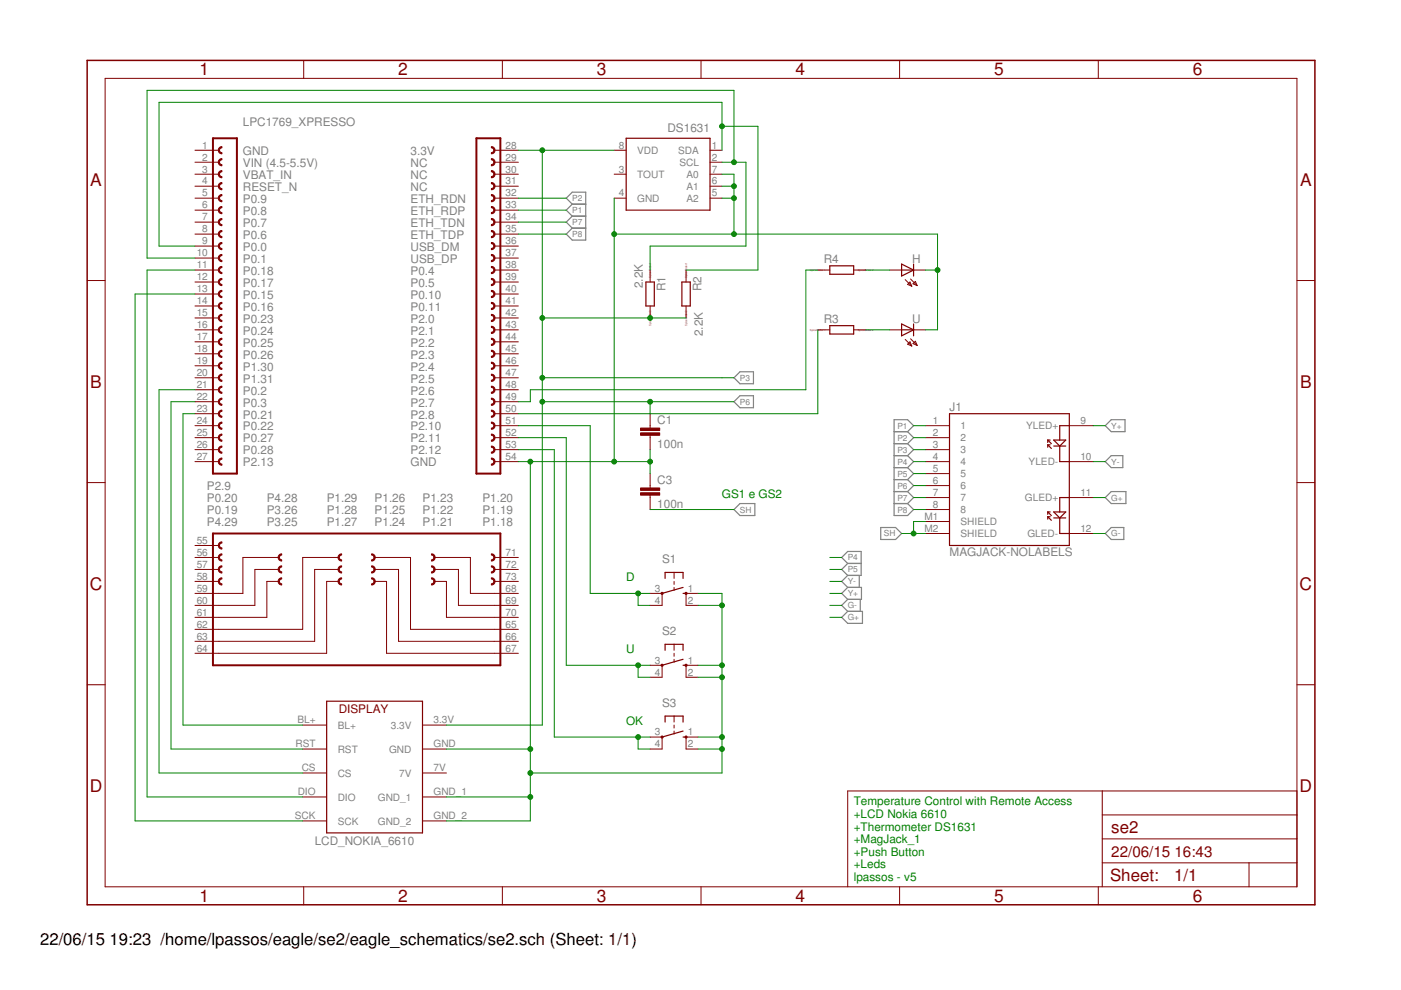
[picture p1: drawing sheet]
<svg xmlns="http://www.w3.org/2000/svg" width="297mm" height="210mm" viewBox="0 0 297 210" stroke-linecap="round" stroke-linejoin="round" font-family="sans-serif">
<g fill="none" stroke="#808080" stroke-width=".25">
<path d="M121.3 43.3l-1.2 1.3 1.2 1.2M121.3 43.3h2.9M121.3 45.8h2.9M121.3 43.3l-1.2-1.3 1.2-1.3h2.9v10.2h-2.9l-1.2-1.3 1.2-1.2M121.3 45.8l-1.2 1.3 1.2 1.3M121.3 48.4h2.9M155.6 80.1l1.3-1.3h2.8v2.6h-2.8zM155.6 85.2l1.3-1.3h2.8v2.5h-2.8zM189.6 91.5h2.8M189.6 94.1h2.8M189.6 96.6h2.8M189.6 99.1h2.8"/>
<path d="M192.4 91.5l1.3-1.2-1.3-1.3h-2.8v20.3h2.8l1.3-1.3-1.3-1.2M192.4 91.5l1.3 1.3-1.3 1.3M192.4 94.1l1.3 1.2-1.3 1.3M192.4 96.6l1.3 1.3-1.3 1.2M192.4 99.1l1.3 1.3-1.3 1.3M234.3 90.3l1.3-1.3h2.9v2.5h-2.9zM235.6 96.6h2.5v2.5h-2.5l-1.3-1.2zM156.9 106.8h3.1v2.5h-3.1l-1.3-1.3zM179.7 119.5l-1.2-1.3 1.2-1.3h2.9v5.1h-2.9M179.7 119.5h2.9M179.7 119.5l-1.2 1.2 1.2 1.3M186.7 111.8h3.2l1.3 1.3-1.3 1.3h-3.2z"/>
<path d="M189.6 101.7h2.8M189.6 104.2h2.8M189.6 106.8h2.8M192.4 101.7l1.3 1.3-1.3 1.2M192.4 104.2l1.3 1.3-1.3 1.3M234.3 113.1l1.3-1.3h2.7v2.6h-2.7zM235.6 104.2h3.1v2.6h-3.1l-1.3-1.3zM178.5 130.9l1.2-1.3h3.2v2.6h-3.2zM179.7 122l-1.2 1.3 1.2 1.2M179.7 124.5l-1.2 1.3 1.2 1.3M179.7 124.5h2.9v2.6h-2.9M179.7 127.1l-1.2 1.3 1.2 1.2"/>
<path d="M182.2 122v2.5M182.4 127.1v2.5"/>
</g>
<g fill="none" stroke="#800000" stroke-width=".42">
<path d="M45.1 29.3h5.1v71.1h-5.1zM101 29.3h5.1v71.1h-5.1zM45.1 113.1h61v28h-61z"/>
<circle cx="140.4" cy="125.8" r=".13"/>
<circle cx="145.5" cy="125.8" r=".13"/>
<circle cx="140.4" cy="141.1" r=".13"/>
<circle cx="140.4" cy="156.3" r=".13"/>
<circle cx="145.5" cy="141.1" r=".13"/>
<circle cx="145.5" cy="156.3" r=".13"/>
</g>
<g fill="#800000" stroke="#800000" stroke-width=".21">
<path d="M46.5 74.5l.6-.2v.2a.51 .51 0 0 0-.6 .5 .51 .51 0 0 0 .6 .5v.3a.75 .75 0 0 1-.8-.5 .75 .75 0 0 1 .2-.8z" fill-rule="evenodd"/>
<path d="M46.5 77l.6-.2v.2a.51 .51 0 0 0-.6 .6 .51 .51 0 0 0 .6 .5v.2a.75 .75 0 0 1-.8-.4 .75 .75 0 0 1 .2-.9z" fill-rule="evenodd"/>
<path d="M46.5 79.6l.6-.3v.3a.51 .51 0 0 0-.6 .5 .51 .51 0 0 0 .6 .5v.3a.75 .75 0 0 1-.8-.5 .75 .75 0 0 1 .2-.8z" fill-rule="evenodd"/>
<path d="M46.5 69.4l.6-.2v.2a.51 .51 0 0 0-.6 .5 .51 .51 0 0 0 .6 .5v.3a.75 .75 0 0 1-.8-.5 .75 .75 0 0 1 .2-.8z" fill-rule="evenodd"/>
<path d="M46.5 71.9l.6-.2v.3a.51 .51 0 0 0-.6 .5 .51 .51 0 0 0 .6 .5v.2a.75 .75 0 0 1-.8-.4 .75 .75 0 0 1 .2-.9z" fill-rule="evenodd"/>
<path d="M46.5 61.8l.6-.2v.2a.51 .51 0 0 0-.6 .5 .51 .51 0 0 0 .6 .5v.3a.77 .77 0 0 1-.8-.5 .77 .77 0 0 1 .2-.8z" fill-rule="evenodd"/>
<path d="M46.5 64.3l.6-.2v.3a.51 .51 0 0 0-.6 .5 .51 .51 0 0 0 .6 .5v.2a.77 .77 0 0 1-.8-.4 .77 .77 0 0 1 .2-.9z" fill-rule="evenodd"/>
<path d="M46.5 66.9l.6-.2v.2a.51 .51 0 0 0-.6 .5 .51 .51 0 0 0 .6 .5v.3a.77 .77 0 0 1-.8-.5 .77 .77 0 0 1 .2-.8z" fill-rule="evenodd"/>
<path d="M46.5 56.7l.6-.2v.2a.51 .51 0 0 0-.6 .6 .51 .51 0 0 0 .6 .5v.2a.77 .77 0 0 1-.8-.5 .77 .77 0 0 1 .2-.8z" fill-rule="evenodd"/>
<path d="M46.5 59.2l.6-.2v.3a.51 .51 0 0 0-.6 .5 .51 .51 0 0 0 .6 .5v.3a.77 .77 0 0 1-.8-.5 .77 .77 0 0 1 .2-.9z" fill-rule="evenodd"/>
<path d="M46.5 49.1l.6-.2v.2a.51 .51 0 0 0-.6 .5 .51 .51 0 0 0 .6 .5v.3a.77 .77 0 0 1-.8-.5 .77 .77 0 0 1 .2-.8z" fill-rule="evenodd"/>
<path d="M46.5 51.6l.6-.2v.3a.51 .51 0 0 0-.6 .5 .51 .51 0 0 0 .6 .5v.2a.77 .77 0 0 1-.8-.4 .77 .77 0 0 1 .2-.9z" fill-rule="evenodd"/>
<path d="M46.5 54.2l.6-.2v.2a.51 .51 0 0 0-.6 .5 .51 .51 0 0 0 .6 .5v.3a.77 .77 0 0 1-.8-.5 .77 .77 0 0 1 .2-.8z" fill-rule="evenodd"/>
<path d="M46.5 44l.6-.2v.2a.51 .51 0 0 0-.6 .6 .51 .51 0 0 0 .6 .5v.2a.77 .77 0 0 1-.8-.5 .77 .77 0 0 1 .2-.8z" fill-rule="evenodd"/>
<path d="M46.5 46.5l.6-.2v.3a.51 .51 0 0 0-.6 .5 .51 .51 0 0 0 .6 .5v.3a.77 .77 0 0 1-.8-.5 .77 .77 0 0 1 .2-.9z" fill-rule="evenodd"/>
<path d="M46.5 36.4l.6-.2v.2a.51 .51 0 0 0-.6 .5 .51 .51 0 0 0 .6 .5v.3a.77 .77 0 0 1-.8-.5 .77 .77 0 0 1 .2-.8z" fill-rule="evenodd"/>
<path d="M46.5 38.9l.6-.2v.3a.51 .51 0 0 0-.6 .5 .51 .51 0 0 0 .6 .5v.2a.77 .77 0 0 1-.8-.4 .77 .77 0 0 1 .2-.9z" fill-rule="evenodd"/>
<path d="M46.5 41.5l.6-.2v.2a.51 .51 0 0 0-.6 .5 .51 .51 0 0 0 .6 .5v.3a.77 .77 0 0 1-.8-.5 .77 .77 0 0 1 .2-.8z" fill-rule="evenodd"/>
<path d="M46.5 31.3l.6-.2v.2a.51 .51 0 0 0-.6 .6 .51 .51 0 0 0 .6 .5v.2a.77 .77 0 0 1-.8-.5 .77 .77 0 0 1 .2-.8z" fill-rule="evenodd"/>
<path d="M46.5 33.8l.6-.2v.3a.51 .51 0 0 0-.6 .5 .51 .51 0 0 0 .6 .5v.3a.77 .77 0 0 1-.8-.5 .77 .77 0 0 1 .2-.9z" fill-rule="evenodd"/>
<path d="M46.5 82.1l.6-.2v.2a.51 .51 0 0 0-.6 .5 .51 .51 0 0 0 .6 .5v.3a.75 .75 0 0 1-.8-.5 .75 .75 0 0 1 .2-.8z" fill-rule="evenodd"/>
<path d="M46.5 84.6l.6-.2v.3a.51 .51 0 0 0-.6 .5 .51 .51 0 0 0 .6 .5v.2a.75 .75 0 0 1-.8-.4 .75 .75 0 0 1 .2-.9z" fill-rule="evenodd"/>
<path d="M46.5 87.2l.6-.2v.2a.51 .51 0 0 0-.6 .5 .51 .51 0 0 0 .6 .5v.3a.75 .75 0 0 1-.8-.5 .75 .75 0 0 1 .2-.8z" fill-rule="evenodd"/>
<path d="M46.5 89.7l.6-.2v.2a.51 .51 0 0 0-.6 .6 .51 .51 0 0 0 .6 .5v.2a.76 .76 0 0 1-.8-.4 .76 .76 0 0 1 .2-.9z" fill-rule="evenodd"/>
<path d="M46.5 92.2l.6-.2v.3a.51 .51 0 0 0-.6 .5 .51 .51 0 0 0 .6 .5v.3a.76 .76 0 0 1-.8-.5 .76 .76 0 0 1 .2-.9z" fill-rule="evenodd"/>
<path d="M46.5 94.8l.6-.2v.2a.51 .51 0 0 0-.6 .5 .51 .51 0 0 0 .6 .5v.3a.76 .76 0 0 1-.8-.5 .76 .76 0 0 1 .2-.8z" fill-rule="evenodd"/>
<path d="M46.5 97.3l.6-.2v.3a.51 .51 0 0 0-.6 .5 .51 .51 0 0 0 .6 .5v.2a.76 .76 0 0 1-.8-.4 .76 .76 0 0 1 .2-.9z" fill-rule="evenodd"/>
<path d="M104.2 74.3a.76 .76 0 0 1 .8 .7 .76 .76 0 0 1-.8 .8v-.3a.51 .51 0 0 0 .5-.5 .51 .51 0 0 0-.5-.5z" fill-rule="evenodd"/>
<path d="M104.2 76.8a.76 .76 0 0 1 .8 .8 .76 .76 0 0 1-.8 .7v-.2a.51 .51 0 0 0 .5-.5 .51 .51 0 0 0-.5-.6z" fill-rule="evenodd"/>
<path d="M104.2 79.3a.76 .76 0 0 1 .8 .8 .76 .76 0 0 1-.8 .8v-.3a.51 .51 0 0 0 .5-.5 .51 .51 0 0 0-.5-.5z" fill-rule="evenodd"/>
<path d="M104.2 69.2a.76 .76 0 0 1 .8 .7 .76 .76 0 0 1-.8 .8v-.3a.51 .51 0 0 0 .5-.5 .51 .51 0 0 0-.5-.5z" fill-rule="evenodd"/>
<path d="M104.2 71.7a.76 .76 0 0 1 .8 .8 .76 .76 0 0 1-.8 .7v-.2a.51 .51 0 0 0 .5-.5 .51 .51 0 0 0-.5-.5z" fill-rule="evenodd"/>
<path d="M104.2 61.6a.76 .76 0 0 1 .8 .7 .76 .76 0 0 1-.8 .8v-.3a.51 .51 0 0 0 .5-.5 .51 .51 0 0 0-.5-.5z" fill-rule="evenodd"/>
<path d="M104.2 64.1a.76 .76 0 0 1 .8 .8 .76 .76 0 0 1-.8 .7v-.2a.51 .51 0 0 0 .5-.5 .51 .51 0 0 0-.5-.5z" fill-rule="evenodd"/>
<path d="M104.2 66.7a.76 .76 0 0 1 .8 .7 .76 .76 0 0 1-.8 .8v-.3a.51 .51 0 0 0 .5-.5 .51 .51 0 0 0-.5-.5z" fill-rule="evenodd"/>
<path d="M104.2 56.5a.76 .76 0 0 1 .8 .8 .76 .76 0 0 1-.8 .7v-.2a.51 .51 0 0 0 .5-.5 .51 .51 0 0 0-.5-.6z" fill-rule="evenodd"/>
<path d="M104.2 59a.76 .76 0 0 1 .8 .8 .76 .76 0 0 1-.8 .8v-.3a.51 .51 0 0 0 .5-.5 .51 .51 0 0 0-.5-.5z" fill-rule="evenodd"/>
<path d="M104.2 48.9a.76 .76 0 0 1 .8 .7 .76 .76 0 0 1-.8 .8v-.3a.51 .51 0 0 0 .5-.5 .51 .51 0 0 0-.5-.5z" fill-rule="evenodd"/>
<path d="M104.2 51.4a.76 .76 0 0 1 .8 .8 .76 .76 0 0 1-.8 .7v-.2a.51 .51 0 0 0 .5-.5 .51 .51 0 0 0-.5-.5z" fill-rule="evenodd"/>
<path d="M104.2 54a.76 .76 0 0 1 .8 .7 .76 .76 0 0 1-.8 .8v-.3a.51 .51 0 0 0 .5-.5 .51 .51 0 0 0-.5-.5z" fill-rule="evenodd"/>
<path d="M104.2 43.8a.76 .76 0 0 1 .8 .8 .76 .76 0 0 1-.8 .7v-.2a.51 .51 0 0 0 .5-.5 .51 .51 0 0 0-.5-.6z" fill-rule="evenodd"/>
<path d="M104.2 46.3a.76 .76 0 0 1 .8 .8 .76 .76 0 0 1-.8 .8v-.3a.51 .51 0 0 0 .5-.5 .51 .51 0 0 0-.5-.5z" fill-rule="evenodd"/>
<path d="M104.2 36.2a.76 .76 0 0 1 .8 .7 .76 .76 0 0 1-.8 .8v-.3a.51 .51 0 0 0 .5-.5 .51 .51 0 0 0-.5-.5z" fill-rule="evenodd"/>
<path d="M104.2 38.7a.76 .76 0 0 1 .8 .8 .76 .76 0 0 1-.8 .7v-.2a.51 .51 0 0 0 .5-.5 .51 .51 0 0 0-.5-.5z" fill-rule="evenodd"/>
<path d="M104.2 41.3a.76 .76 0 0 1 .8 .7 .76 .76 0 0 1-.8 .8v-.3a.51 .51 0 0 0 .5-.5 .51 .51 0 0 0-.5-.5z" fill-rule="evenodd"/>
<path d="M104.2 31.1a.76 .76 0 0 1 .8 .8 .76 .76 0 0 1-.8 .7v-.2a.51 .51 0 0 0 .5-.5 .51 .51 0 0 0-.5-.6z" fill-rule="evenodd"/>
<path d="M104.2 33.6a.76 .76 0 0 1 .8 .8 .76 .76 0 0 1-.8 .8v-.3a.51 .51 0 0 0 .5-.5 .51 .51 0 0 0-.5-.5z" fill-rule="evenodd"/>
<path d="M104.2 81.9a.76 .76 0 0 1 .8 .7 .76 .76 0 0 1-.8 .8v-.3a.51 .51 0 0 0 .5-.5 .51 .51 0 0 0-.5-.5z" fill-rule="evenodd"/>
<path d="M104.2 84.4a.76 .76 0 0 1 .8 .8 .76 .76 0 0 1-.8 .7v-.2a.51 .51 0 0 0 .5-.5 .51 .51 0 0 0-.5-.5z" fill-rule="evenodd"/>
<path d="M104.2 87a.76 .76 0 0 1 .8 .7 .76 .76 0 0 1-.8 .8v-.3a.51 .51 0 0 0 .5-.5 .51 .51 0 0 0-.5-.5z" fill-rule="evenodd"/>
<path d="M104.2 89.5a.76 .76 0 0 1 .8 .8 .76 .76 0 0 1-.8 .7v-.2a.51 .51 0 0 0 .5-.5 .51 .51 0 0 0-.5-.6z" fill-rule="evenodd"/>
<path d="M104.2 92a.76 .76 0 0 1 .8 .8 .76 .76 0 0 1-.8 .8v-.3a.51 .51 0 0 0 .5-.5 .51 .51 0 0 0-.5-.5z" fill-rule="evenodd"/>
<path d="M104.2 94.6a.76 .76 0 0 1 .8 .7 .76 .76 0 0 1-.8 .8v-.3a.51 .51 0 0 0 .5-.5 .51 .51 0 0 0-.5-.5z" fill-rule="evenodd"/>
<path d="M104.2 97.1a.76 .76 0 0 1 .8 .8 .76 .76 0 0 1-.8 .7v-.2a.51 .51 0 0 0 .5-.5 .51 .51 0 0 0-.5-.5z" fill-rule="evenodd"/>
<path d="M71.9 122.7l.5-.2v.3a.51 .51 0 0 0-.5 .5 .51 .51 0 0 0 .5 .5v.2a.77 .77 0 0 1-.7-.4 .77 .77 0 0 1 .2-.9z" fill-rule="evenodd"/>
<path d="M78.8 118.7l.4-.2 .1-.3h.2l-.2 .5-.5 .3z" fill-rule="evenodd"/>
<path d="M78.8 117.4l.5 .2 .2 .6h-.2l-.1-.3-.4-.2z" fill-rule="evenodd"/>
<path d="M78.8 121.2l.4-.2 .1-.3h.2l-.2 .6-.5 .2z" fill-rule="evenodd"/>
<path d="M78.8 120l.5 .2 .2 .5h-.2l-.1-.3-.4-.2z" fill-rule="evenodd"/>
<path d="M71.9 117.6l.5-.2v.3a.51 .51 0 0 0-.5 .5 .51 .51 0 0 0 .5 .5v.3a.77 .77 0 0 1-.7-.5 .77 .77 0 0 1 .2-.9z" fill-rule="evenodd"/>
<path d="M71.9 120.2l.5-.2v.2a.51 .51 0 0 0-.5 .5 .51 .51 0 0 0 .5 .5v.3a.77 .77 0 0 1-.7-.5 .77 .77 0 0 1 .2-.8z" fill-rule="evenodd"/>
<path d="M59.2 117.6l.5-.2v.3a.51 .51 0 0 0-.5 .5 .51 .51 0 0 0 .5 .5v.3a.77 .77 0 0 1-.7-.5 .77 .77 0 0 1 .2-.9z" fill-rule="evenodd"/>
<path d="M59.2 120.2l.5-.2v.2a.51 .51 0 0 0-.5 .5 .51 .51 0 0 0 .5 .5v.3a.77 .77 0 0 1-.7-.5 .77 .77 0 0 1 .2-.8z" fill-rule="evenodd"/>
<path d="M59.2 122.7l.5-.2v.3a.51 .51 0 0 0-.5 .5 .51 .51 0 0 0 .5 .5v.2a.77 .77 0 0 1-.7-.4 .77 .77 0 0 1 .2-.9z" fill-rule="evenodd"/>
<path d="M46.5 120.2l.6-.2v.2a.51 .51 0 0 0-.6 .5 .51 .51 0 0 0 .6 .5v.3a.77 .77 0 0 1-.8-.5 .77 .77 0 0 1 .2-.8z" fill-rule="evenodd"/>
<path d="M46.5 122.7l.6-.2v.3a.51 .51 0 0 0-.6 .5 .51 .51 0 0 0 .6 .5v.2a.77 .77 0 0 1-.8-.4 .77 .77 0 0 1 .2-.9z" fill-rule="evenodd"/>
<path d="M46.5 115.1l.6-.2v.2a.51 .51 0 0 0-.6 .6 .51 .51 0 0 0 .6 .5v.2a.77 .77 0 0 1-.8-.5 .77 .77 0 0 1 .2-.8z" fill-rule="evenodd"/>
<path d="M46.5 117.6l.6-.2v.3a.51 .51 0 0 0-.6 .5 .51 .51 0 0 0 .6 .5v.3a.77 .77 0 0 1-.8-.5 .77 .77 0 0 1 .2-.9z" fill-rule="evenodd"/>
<path d="M78.8 123.8l.4-.2 .1-.3h.2l-.2 .5-.5 .2z" fill-rule="evenodd"/>
<path d="M78.8 122.5l.5 .2 .2 .6h-.2l-.1-.3-.4-.2z" fill-rule="evenodd"/>
<path d="M91.5 118.7l.4-.2 .1-.3h.2l-.2 .5-.5 .3z" fill-rule="evenodd"/>
<path d="M91.5 117.4l.5 .2 .2 .6h-.2l-.1-.3-.4-.2z" fill-rule="evenodd"/>
<path d="M91.5 121.2l.4-.2 .1-.3h.2l-.2 .6-.5 .2z" fill-rule="evenodd"/>
<path d="M91.5 120l.5 .2 .2 .5h-.2l-.1-.3-.4-.2z" fill-rule="evenodd"/>
<path d="M91.5 123.8l.4-.2 .1-.3h.2l-.2 .5-.5 .2z" fill-rule="evenodd"/>
<path d="M91.5 122.5l.5 .2 .2 .6h-.2l-.1-.3-.4-.2z" fill-rule="evenodd"/>
<path d="M104.2 117.4a.76 .76 0 0 1 .8 .8 .76 .76 0 0 1-.8 .8v-.3a.51 .51 0 0 0 .5-.5 .51 .51 0 0 0-.5-.5z" fill-rule="evenodd"/>
<path d="M104.2 120a.76 .76 0 0 1 .8 .7 .76 .76 0 0 1-.8 .8v-.3a.51 .51 0 0 0 .5-.5 .51 .51 0 0 0-.5-.5z" fill-rule="evenodd"/>
<path d="M104.2 122.5a.76 .76 0 0 1 .8 .8 .76 .76 0 0 1-.8 .7v-.2a.51 .51 0 0 0 .5-.5 .51 .51 0 0 0-.5-.5z" fill-rule="evenodd"/>
</g>
<g fill="none" stroke="#800000" stroke-width=".21">
<path d="M22.3 16.6h252.7v171.4h-252.7zM64.4 12.8v3.8M106.5 12.8v3.8M148.6 12.8v3.8M190.7 12.8v3.8M232.9 12.8v3.8M41.3 39.5h5.1M41.3 36.9h5.1M41.3 34.4h5.1M41.3 31.9h5.1M104.8 39.5h5.1M104.8 36.9h5.1"/>
<path d="M104.8 34.4h5.1M104.8 31.9h5.1M130.2 36.9h2.6M130.2 31.9h2.6M150.5 39.5h2.6M150.5 36.9h2.6M150.5 34.4h2.6M150.5 31.9h2.6M18.5 59.5h3.8M41.3 59.8h5.1M41.3 57.3h5.1M41.3 54.7h5.1"/>
<path d="M41.3 52.2h5.1M41.3 49.6h5.1M41.3 47.1h5.1M41.3 44.6h5.1M41.3 42h5.1M104.8 59.8h5.1M104.8 57.3h5.1M104.8 54.7h5.1M104.8 52.2h5.1M104.8 49.6h5.1M104.8 47.1h5.1M104.8 44.6h5.1"/>
<path d="M104.8 42h5.1M130.2 42h2.6M137.8 57.3v2.5M145.5 57.3v2.5M150.5 42h2.6M173.4 57.3h2.5M181 57.3h2.5M188.6 57.3h2.6M191.9 59.3l1.4 1.4M193.1 59.2l1.4 1.4M193.7 57.3h2.5M275 59.5h3.8"/>
<path d="M41.3 77.6h5.1M41.3 75h5.1M41.3 72.5h5.1M41.3 69.9h5.1M41.3 67.4h5.1M41.3 64.9h5.1M41.3 62.3h5.1M104.8 77.6h5.1M104.8 75h5.1M104.8 72.5h5.1M104.8 69.9h5.1M104.8 67.4h5.1"/>
<path d="M104.8 64.9h5.1M104.8 62.3h5.1M137.8 64.9v2.5M145.5 64.9v2.5M173.4 69.9h2.5M181 69.9h2.5M188.6 69.9h2.6M191.9 72l1.4 1.4M192.4 60.3l.5-.5 .4 .9zM192.4 73l.5-.5 .4 .9zM193.1 71.8l1.4 1.4M193.6 60.2l.5-.5 .4 .9z"/>
<path d="M193.6 72.9l.5-.6 .4 .9zM193.7 69.9h2.5M41.3 80.1h5.1M41.3 82.6h5.1M41.3 85.2h5.1M41.3 87.7h5.1M41.3 90.3h5.1M41.3 92.8h5.1M41.3 95.3h5.1M41.3 97.9h5.1M104.8 80.1h5.1M104.8 82.6h5.1"/>
<path d="M104.8 85.2h5.1M104.8 87.7h5.1M104.8 90.3h5.1M104.8 92.8h5.1M104.8 95.3h5.1M104.8 97.9h5.1M137.8 87.7v3.1M137.8 92.3v3M196.2 90.3h5.1M196.2 92.8h5.1M196.2 95.3h5.1M196.2 97.9h5.1"/>
<path d="M226.7 90.3h5.1M226.7 97.9h5.1M18.5 102.3h3.8M41.3 118.2h5.1M41.3 115.7h5.1M59.1 118.2h-7.6v7.6h-10.2M71.8 118.2h-7.6v15.2h-22.9M79.4 118.2h7.6v15.2h22.9M92.1 118.2h7.6v7.6h10.2M104.8 118.2h5.1M137.8 100.4v3.1M137.8 105v3"/>
<path d="M196.2 113.1h5.1M196.2 105.5h5.1M196.2 103h5.1M196.2 100.4h5.1M196.2 110.6h5.1M196.2 108h5.1M226.7 113.1h5.1M226.7 105.5h5.1M275 102.3h3.8M41.3 123.3h5.1M41.3 120.7h5.1M59.1 120.7h-5.1v7.7h-12.7"/>
<path d="M59.1 123.3h-2.5v7.6h-15.3M71.8 123.3h-2.5v15.2h-28M71.8 120.7h-5.1v15.3h-25.4M79.4 123.3h2.6v15.2h27.9M79.4 120.7h5.1v15.3h25.4M92.1 120.7h5.1v7.7h12.7M92.1 123.3h2.6v7.6h15.2M104.8 123.3h5.1M104.8 120.7h5.1M137.8 125.8h2.6v2.6h-2.6M142.9 121.4v1.2M142.9 123.3v.6"/>
<path d="M142.9 124.5v.7M142.9 136.6v1.3M142.9 138.5v.6M142.9 139.8v.6M148 125.8h-2.5v2.6h2.5M18.5 145.2h3.8M64.2 153.7h5.1M64.2 158.8h5.1M89.6 153.7h5.1M89.6 158.8h5.1M137.8 156.3h2.6v2.5h-2.6M137.8 141.1h2.6v2.5h-2.6"/>
<path d="M142.9 151.8v1.3M142.9 153.7v.7M142.9 155v.6M148 156.3h-2.5v2.5h2.5M148 141.1h-2.5v2.5h2.5M275 145.2h3.8M64.2 163.9h5.1M64.2 169h5.1M64.2 174.1h5.1M89.6 163.9h5.1M89.6 169h5.1M89.6 174.1h5.1"/>
<path d="M233.7 167.7v20.3M233.7 177.9h41.3M233.7 172.8h41.3M275 167.7h-95.3v20.3M64.4 188v3.8M106.5 188v3.8M148.6 188v3.8M190.7 188v3.8M232.9 188v3.8M233.7 182.9h41.3M264.8 182.9v5.1"/>
</g>
<path d="M18.5 12.8h260.3v179h-260.3z" fill="none" stroke="#800000" stroke-width=".32"/>
<g fill="none" stroke="#800000" stroke-width=".25">
<path d="M132.8 29.3h17.7v15.3h-17.7zM136.9 59.8h1.8v5.1h-1.8zM144.6 59.8h1.7v5.1h-1.7zM175.9 56.4h5.1v1.7h-5.1zM191.2 56l2.5 1.3-2.5 1.2zM191.2 57.3h2.5M193.7 56v2.5M175.9 69h5.1v1.8h-5.1zM191.2 68.7l2.5 1.2-2.5 1.3zM191.2 69.9h2.5M193.7 68.7v2.5M201.3 87.7h25.4v28h-25.4z"/>
<path d="M222.1 93.3h.6M222.1 93.3l.8 .8M222.1 93.3v.5M222.1 94.3v.5M222.1 94.3l.8 .8M222.1 94.3h.6M223.4 93.3h2.6l-1.3 1.3zM223.4 94.6h2.6M224.7 94.6v3.3h2M226.7 90.3h-2v3M222.1 108.5h.6M222.1 108.5v.6"/>
<path d="M222.1 109.6v.5M222.1 108.5l.8 .8M222.1 109.6l.8 .7M222.1 109.6h.6M223.4 108.5h2.6l-1.3 1.3zM223.4 109.8h2.6M224.7 109.8v3.3h2M226.7 105.5h-2v3M141 122.6v-1.2h3.8v1.2M141 137.9v-1.3h3.8v1.3M144.8 125.8h.7M144.8 124.5l-4.4 1.3"/>
<path d="M144.8 139.8l-4.4 1.3M69.3 148.7h20.3v27.9h-20.3zM141 153.1v-1.3h3.8v1.3M144.8 141.1h.7M144.8 156.3h.7M144.8 155l-4.4 1.3"/>
</g>
<g fill="#800000" stroke="#800000" stroke-width=".21">
<path d="M135.8 90.8h4.1v.5h-4.1z"/>
<path d="M135.8 91.8h4.1v.5h-4.1z"/>
<path d="M135.8 103.5h4.1v.5h-4.1z"/>
<path d="M135.8 104.5h4.1v.5h-4.1z"/>
</g>
<g fill="none" stroke="#008000" stroke-width=".21">
<path d="M109.9 31.9h20.3M115 31.9v121.8h-20.3M153.1 31.9v-10.2h-119.4v30.5h7.6M153.1 26.8h7.6v30.5h-15.2M153.1 36.9h2.5v12.7M153.1 39.5h2.5M153.1 34.4h5.1v17.8h-20.4v5.1M155.6 34.4v-15.2h-124.4v35.5h10.1M41.3 57.3h-10.1v111.7h33M109.9 49.6h10.2M109.9 42h10.2M109.9 44.6h10.2"/>
<path d="M109.9 47.1h10.2M130.2 42v55.9M130.2 49.6h68.6v20.3h-2.6M153.1 42h2.5M173.4 57.3h-2.5v25.3h-58.5v2.6h-2.5M183.5 57.3h5.1M196.2 57.3h2.6M41.3 62.3h-12.7v111.8h35.6M115 67.4h30.5M173.4 69.9v17.8h-63.5M183.5 69.9h5.1M41.3 87.7h-2.5v66h25.4"/>
<path d="M41.3 85.2h-5v73.6h27.9M41.3 82.6h-7.6v81.3h30.5M109.9 97.9h27.9M109.9 90.3h15.2v35.5h12.7M109.9 92.8h10.2v48.3h17.7M109.9 95.3h7.6v61h20.3M112.4 97.9v76.2h-17.7M115 85.2h40.6M115 80.1h40.6M137.8 85.2v2.5M137.8 95.3v5.1M193.7 97.9h2.5"/>
<path d="M193.7 90.3h2.5M193.7 92.8h2.5M193.7 95.3h2.5M231.8 97.9h2.5M231.8 90.3h2.5M137.8 108h17.8M175.9 118.2h2.6M191.2 113.1h5M193.7 100.4h2.5M193.7 103h2.5M193.7 105.5h2.5M193.7 108h2.5"/>
<path d="M196.2 110.6h-2.5v2.5M231.8 105.5h2.5M231.8 113.1h2.5M135.3 125.8v2.6h2.5M148 125.8h5.1v38.1h-40.7M148 128.4h5.1M175.9 128.4h2.6M175.9 125.8h2.6M175.9 120.7h2.6M175.9 123.3h2.6M175.9 130.9h2.6M94.7 158.8h17.7"/>
<path d="M135.3 156.3v2.5h2.5M135.3 141.1v2.5h2.5M148 158.8h5.1M148 143.6h5.1M148 141.1h5.1M148 156.3h5.1M94.7 169h17.7"/>
</g>
<g fill="#008000" stroke="#008000" stroke-width=".21">
<circle cx="112.4" cy="158.8" r=".51"/>
<circle cx="112.4" cy="169" r=".51"/>
<circle cx="112.4" cy="97.9" r=".51"/>
<circle cx="155.6" cy="39.5" r=".51"/>
<circle cx="155.6" cy="42" r=".51"/>
<circle cx="130.2" cy="49.6" r=".51"/>
<circle cx="137.8" cy="97.9" r=".51"/>
<circle cx="130.2" cy="97.9" r=".51"/>
<circle cx="112.4" cy="163.9" r=".51"/>
<circle cx="153.1" cy="158.8" r=".51"/>
<circle cx="153.1" cy="143.6" r=".51"/>
<circle cx="153.1" cy="128.4" r=".51"/>
<circle cx="153.1" cy="141.1" r=".51"/>
<circle cx="153.1" cy="156.3" r=".51"/>
<circle cx="198.8" cy="57.3" r=".51"/>
<circle cx="155.6" cy="49.6" r=".51"/>
<circle cx="153.1" cy="26.8" r=".51"/>
<circle cx="155.6" cy="34.4" r=".51"/>
<circle cx="115" cy="31.9" r=".51"/>
<circle cx="115" cy="67.4" r=".51"/>
<circle cx="137.8" cy="67.4" r=".51"/>
<circle cx="115" cy="80.1" r=".51"/>
<circle cx="115" cy="85.2" r=".51"/>
<circle cx="137.8" cy="85.2" r=".51"/>
<circle cx="193.7" cy="113.1" r=".51"/>
<circle cx="135.3" cy="156.3" r=".51"/>
<circle cx="135.3" cy="141.1" r=".51"/>
<circle cx="135.3" cy="125.8" r=".51"/>
</g>
<g font-size="3.7" fill="#800000">
<text x="42.3" y="16">1</text>
<text x="84.4" y="16">2</text>
<text x="126.6" y="16">3</text>
<text x="168.7" y="16">4</text>
<text x="210.8" y="16">5</text>
<text x="252.9" y="16">6</text>
<text x="19.2" y="39.3">A</text>
<text x="275.6" y="39.3">A</text>
<text x="19.2" y="82.2">B</text>
<text x="275.6" y="82.2">B</text>
<text x="19" y="125">C</text>
<text x="275.5" y="125">C</text>
<text x="19" y="167.9">D</text>
<text x="275.5" y="167.9">D</text>
<text x="42.3" y="191.2">1</text>
<text x="84.4" y="191.2">2</text>
<text x="126.6" y="191.2">3</text>
<text x="168.7" y="191.2">4</text>
<text x="210.8" y="191.2">5</text>
<text x="252.9" y="191.2">6</text>
</g>
<g font-size="3.6" fill="#800000">
<text x="235.6" y="176.6">se2</text>
<text x="235.4" y="186.9">Sheet:</text>
<text x="248.9" y="186.8">1/1</text>
</g>
<g font-size="3.5">
<text x="8.5" y="200.4">22/06/15</text>
<text x="23.2" y="200.4">19:23 /home/lpassos/eagle/se2/eagle_schematics/se2.sch (Sheet: 1/1)</text>
</g>
<g font-size="3.2" fill="#800000">
<text x="235.6" y="181.7">22/06/15</text>
<text x="249" y="181.7">16:43</text>
</g>
<g font-size="2.5" fill="#808080">
<text x="51.5" y="26.8">LPC1769_XPRESSO</text>
<text x="141.5" y="28">DS1631</text>
<text x="51.5" y="35.4">VIN (4.5-5.5V)</text>
<text x="51.5" y="32.9">GND</text>
<text x="87" y="35.4">NC</text>
<text x="87" y="32.9">3.3V</text>
<text x="51.5" y="37.9">VBAT_IN</text>
<text x="51.5" y="40.5">RESET_N</text>
<text x="87" y="37.9">NC</text>
<text x="87" y="40.5">NC</text>
<text x="51.5" y="43">P0.9</text>
<text x="51.5" y="45.6">P0.8</text>
<text x="87" y="43">ETH_RDN</text>
<text x="87" y="45.6">ETH_RDP</text>
<text x="51.5" y="48.1">P0.7</text>
<text x="51.5" y="50.6">P0.6</text>
<text x="51.5" y="53.2">P0.0</text>
<text x="87" y="48.1">ETH_TDN</text>
<text x="87" y="50.6">ETH_TDP</text>
<text x="87" y="53.2">USB_DM</text>
<text x="51.5" y="58.3">P0.18</text>
<text x="51.5" y="55.7">P0.1</text>
<text x="87" y="55.7">USB_DP</text>
<text x="87" y="58.3">P0.4</text>
<text x="174.7" y="55.7">R4</text>
<text x="193.4" y="55.7">H</text>
<text x="51.5" y="63.3">P0.15</text>
<text x="51.5" y="60.8">P0.17</text>
<text x="51.5" y="65.9">P0.16</text>
<text x="87" y="60.8">P0.5</text>
<text x="87" y="63.3">P0.10</text>
<text x="87" y="65.9">P0.11</text>
<text x="136.3" y="61.1" transform="rotate(-90 136.3 61.1)">2.2K</text>
<text x="141.1" y="61.7" transform="rotate(-90 141.1 61.7)">R1</text>
<text x="148.7" y="61.7" transform="rotate(-90 148.7 61.7)">R2</text>
<text x="51.5" y="68.4">P0.23</text>
<text x="51.5" y="71">P0.24</text>
<text x="87" y="68.4">P2.0</text>
<text x="87" y="71">P2.1</text>
<text x="149" y="71.3" transform="rotate(-90 149 71.3)">2.2K</text>
<text x="174.7" y="68.4">R3</text>
<text x="193.4" y="68.4">U</text>
<text x="51.5" y="73.5">P0.25</text>
<text x="51.5" y="76">P0.26</text>
<text x="87" y="73.5">P2.2</text>
<text x="87" y="76">P2.3</text>
<text x="51.5" y="78.6">P1.30</text>
<text x="51.5" y="81.1">P1.31</text>
<text x="51.5" y="83.7">P0.2</text>
<text x="87" y="78.6">P2.4</text>
<text x="87" y="81.1">P2.5</text>
<text x="87" y="83.7">P2.6</text>
<text x="51.5" y="86.2">P0.3</text>
<text x="51.5" y="88.7">P0.21</text>
<text x="87" y="86.2">P2.7</text>
<text x="87" y="88.7">P2.8</text>
<text x="139.4" y="89.9">C1</text>
<text x="201.3" y="87.2">J1</text>
<text x="51.5" y="91.3">P0.22</text>
<text x="51.5" y="93.8">P0.27</text>
<text x="87" y="91.3">P2.10</text>
<text x="87" y="93.8">P2.11</text>
<text x="139.4" y="95">100n</text>
<text x="51.5" y="96.4">P0.28</text>
<text x="51.5" y="98.9">P2.13</text>
<text x="87" y="96.4">P2.12</text>
<text x="87" y="98.9">GND</text>
<text x="43.9" y="104">P2.9</text>
<text x="43.9" y="106.5">P0.20</text>
<text x="56.6" y="106.5">P4.28</text>
<text x="69.3" y="106.5">P1.29</text>
<text x="79.4" y="106.5">P1.26</text>
<text x="89.6" y="106.5">P1.23</text>
<text x="102.3" y="106.5">P1.20</text>
<text x="139.4" y="107.7">100n</text>
<text x="139.4" y="102.6">C3</text>
<text x="43.9" y="111.6">P4.29</text>
<text x="43.9" y="109.1">P0.19</text>
<text x="56.6" y="109.1">P3.26</text>
<text x="56.6" y="111.6">P3.25</text>
<text x="69.3" y="109.1">P1.28</text>
<text x="69.3" y="111.6">P1.27</text>
<text x="79.4" y="111.6">P1.24</text>
<text x="79.4" y="109.1">P1.25</text>
<text x="89.6" y="111.6">P1.21</text>
<text x="89.6" y="109.1">P1.22</text>
<text x="102.3" y="111.6">P1.18</text>
<text x="102.3" y="109.1">P1.19</text>
<text x="140.4" y="119.5">S1</text>
<text x="201.3" y="117.9">MAGJACK-NOLABELS</text>
<text x="140.4" y="134.7">S2</text>
<text x="140.4" y="149.9">S3</text>
<text x="66.7" y="179.1">LCD_NOKIA_6610</text>
</g>
<g font-size="2.5" fill="#008000">
<text x="153.1" y="105.5">GS1 e GS2</text>
<text x="132.8" y="123.3">D</text>
<text x="132.8" y="138.5">U</text>
<text x="132.8" y="153.7">OK</text>
<text x="181" y="170.8">Temperature Control with Remote Access</text>
<text x="181" y="173.4">+LCD Nokia 6610</text>
<text x="181" y="176.1">+Thermometer DS1631</text>
<text x="181" y="178.8">+MagJack_1</text>
<text x="181" y="181.4">+Push Button</text>
<text x="181" y="184.1">+Leds</text>
<text x="181" y="186.8">lpassos - v5</text>
</g>
<text font-size="2.5" fill="#800000" x="71.8" y="151.2">DISPLAY</text>
<g font-size="2.1" fill="#808080">
<text x="42.9" y="34">2</text>
<text x="42.9" y="31.5">1</text>
<text x="107.2" y="34">29</text>
<text x="107.2" y="31.5">28</text>
<text x="131.2" y="31.5">8</text>
<text x="135.1" y="32.6">VDD</text>
<text x="143.8" y="32.6">SDA</text>
<text x="144" y="35.2">SCL</text>
<text x="150.9" y="31.5">1</text>
<text x="150.9" y="34">2</text>
<text x="42.9" y="41.7">5</text>
<text x="42.9" y="39.1">4</text>
<text x="42.9" y="36.6">3</text>
<text x="107.2" y="41.7">32</text>
<text x="107.2" y="39.1">31</text>
<text x="107.2" y="36.6">30</text>
<text x="131.2" y="36.6">3</text>
<text x="131.2" y="41.7">4</text>
<text x="135.1" y="37.7">TOUT</text>
<text x="145.6" y="37.7">A0</text>
<text x="145.6" y="40.2">A1</text>
<text x="150.9" y="36.6">7</text>
<text x="150.9" y="39.1">6</text>
<text x="150.9" y="41.7">5</text>
<text x="42.9" y="46.7">7</text>
<text x="42.9" y="44.2">6</text>
<text x="107.2" y="46.7">34</text>
<text x="107.2" y="44.2">33</text>
<text x="135.1" y="42.8">GND</text>
<text x="145.6" y="42.8">A2</text>
<text x="42.9" y="51.8">9</text>
<text x="42.9" y="49.3">8</text>
<text x="107.2" y="51.8">36</text>
<text x="107.2" y="49.3">35</text>
<text x="41.7" y="59.4">12</text>
<text x="41.7" y="56.9">11</text>
<text x="41.7" y="54.4">10</text>
<text x="107.2" y="59.4">39</text>
<text x="107.2" y="56.9">38</text>
<text x="107.2" y="54.4">37</text>
<text x="41.7" y="64.5">14</text>
<text x="41.7" y="62">13</text>
<text x="107.2" y="64.5">41</text>
<text x="107.2" y="62">40</text>
<text x="41.7" y="69.6">16</text>
<text x="41.7" y="67.1">15</text>
<text x="107.2" y="69.6">43</text>
<text x="107.2" y="67.1">42</text>
<text x="41.7" y="77.2">19</text>
<text x="41.7" y="74.7">18</text>
<text x="41.7" y="72.1">17</text>
<text x="107.2" y="77.2">46</text>
<text x="107.2" y="74.7">45</text>
<text x="107.2" y="72.1">44</text>
<text x="41.7" y="79.7">20</text>
<text x="41.7" y="82.3">21</text>
<text x="107.2" y="79.7">47</text>
<text x="107.2" y="82.3">48</text>
<text x="41.7" y="84.8">22</text>
<text x="41.7" y="87.4">23</text>
<text x="41.7" y="89.9">24</text>
<text x="107.2" y="84.8">49</text>
<text x="107.2" y="87.4">50</text>
<text x="107.2" y="89.9">51</text>
<text x="197.8" y="89.9">1</text>
<text x="229.1" y="89.9">9</text>
<text x="41.7" y="92.4">25</text>
<text x="41.7" y="95">26</text>
<text x="107.2" y="92.4">52</text>
<text x="107.2" y="95">53</text>
<text x="197.8" y="95">3</text>
<text x="197.8" y="92.4">2</text>
<text x="203.7" y="93.6">2</text>
<text x="203.7" y="91">1</text>
<text x="217.5" y="91">YLED+</text>
<text x="41.7" y="97.5">27</text>
<text x="107.2" y="97.5">54</text>
<text x="197.8" y="100.1">5</text>
<text x="197.8" y="97.5">4</text>
<text x="203.7" y="101.2">5</text>
<text x="203.7" y="98.6">4</text>
<text x="203.7" y="96.1">3</text>
<text x="218.1" y="98.6">YLED-</text>
<text x="229.1" y="97.5">10</text>
<text x="197.8" y="102.6">6</text>
<text x="197.8" y="105.1">7</text>
<text x="197.8" y="107.7">8</text>
<text x="203.7" y="103.7">6</text>
<text x="203.7" y="106.3">7</text>
<text x="217.3" y="106.3">GLED+</text>
<text x="229.1" y="105.1">11</text>
<text x="196" y="110.2">M1</text>
<text x="196" y="112.8">M2</text>
<text x="203.7" y="111.3">SHIELD</text>
<text x="203.7" y="113.9">SHIELD</text>
<text x="203.7" y="108.8">8</text>
<text x="217.8" y="113.9">GLED-</text>
<text x="229.1" y="112.8">12</text>
<text x="41.7" y="117.8">56</text>
<text x="41.7" y="115.3">55</text>
<text x="107.2" y="117.8">71</text>
<text x="41.7" y="125.5">59</text>
<text x="41.7" y="122.9">58</text>
<text x="41.7" y="120.4">57</text>
<text x="107.2" y="125.5">68</text>
<text x="107.2" y="122.9">73</text>
<text x="107.2" y="120.4">72</text>
<text x="138.8" y="125.5">3</text>
<text x="145.8" y="125.5">1</text>
<text x="41.7" y="130.5">61</text>
<text x="41.7" y="128">60</text>
<text x="107.2" y="128">69</text>
<text x="107.2" y="130.5">70</text>
<text x="138.8" y="128">4</text>
<text x="145.8" y="128">2</text>
<text x="41.7" y="135.6">63</text>
<text x="41.7" y="133.1">62</text>
<text x="107.2" y="135.6">66</text>
<text x="107.2" y="133.1">65</text>
<text x="41.7" y="138.2">64</text>
<text x="107.2" y="138.2">67</text>
<text x="138.8" y="140.7">3</text>
<text x="138.8" y="143.2">4</text>
<text x="145.8" y="140.7">1</text>
<text x="145.8" y="143.2">2</text>
<text x="63.1" y="153.4">BL+</text>
<text x="71.6" y="154.5">BL+</text>
<text x="82.8" y="154.5">3.3V</text>
<text x="91.9" y="153.4">3.3V</text>
<text x="138.8" y="155.9">3</text>
<text x="145.8" y="155.9">1</text>
<text x="62.7" y="158.5">RST</text>
<text x="71.6" y="159.6">RST</text>
<text x="82.5" y="159.6">GND</text>
<text x="91.9" y="158.5">GND</text>
<text x="138.8" y="158.5">4</text>
<text x="145.8" y="158.5">2</text>
<text x="64" y="163.5">CS</text>
<text x="71.6" y="164.7">CS</text>
<text x="84.6" y="164.7">7V</text>
<text x="91.9" y="163.5">7V</text>
<text x="62.5" y="173.7">SCK</text>
<text x="63.1" y="168.6">DIO</text>
<text x="71.6" y="169.7">DIO</text>
<text x="80.1" y="169.7">GND_1</text>
<text x="91.9" y="168.6">GND_1</text>
<text x="91.9" y="173.7">GND_2</text>
<text x="71.6" y="174.8">SCK</text>
<text x="80.1" y="174.8">GND_2</text>
</g>
<g font-size="1.8" fill="#808080">
<text x="121.3" y="45.2">P1</text>
<text x="121.3" y="42.6">P2</text>
<text x="121.3" y="47.7">P7</text>
<text x="121.3" y="50.3">P8</text>
<text x="156.9" y="80.7">P3</text>
<text x="156.9" y="85.8">P6</text>
<text x="190.3" y="90.9">P1</text>
<text x="190.3" y="93.4">P2</text>
<text x="190.3" y="96">P3</text>
<text x="235.6" y="90.9">Y+</text>
<text x="190.3" y="98.5">P4</text>
<text x="190.3" y="101.1">P5</text>
<text x="235.6" y="98.5">Y-</text>
<text x="190.3" y="103.6">P6</text>
<text x="190.3" y="106.1">P7</text>
<text x="235.6" y="106.1">G+</text>
<text x="156.9" y="108.7">SH</text>
<text x="187.4" y="113.7">SH</text>
<text x="190.3" y="108.7">P8</text>
<text x="235.6" y="113.7">G-</text>
<text x="179.7" y="118.8">P4</text>
<text x="179.7" y="121.4">P5</text>
<text x="179.7" y="123.9">Y-</text>
<text x="179.7" y="126.4">Y+</text>
<text x="179.7" y="131.5">G+</text>
<text x="179.7" y="129">G-</text>
</g>
<g font-size=".6" fill="#800080">
<text x="138" y="58.9" transform="rotate(-90 138 58.9)">SpiceOrder 1</text>
<text x="145.7" y="58.9" transform="rotate(-90 145.7 58.9)">SpiceOrder 1</text>
<text x="171.7" y="57.4">SpiceOrder 1</text>
<text x="181.9" y="57.4">SpiceOrder 2</text>
<text x="138" y="69.1" transform="rotate(-90 138 69.1)">SpiceOrder 2</text>
<text x="145.7" y="69.1" transform="rotate(-90 145.7 69.1)">SpiceOrder 2</text>
<text x="171.7" y="70.1">SpiceOrder 1</text>
<text x="181.9" y="70.1">SpiceOrder 2</text>
</g>
</svg>
